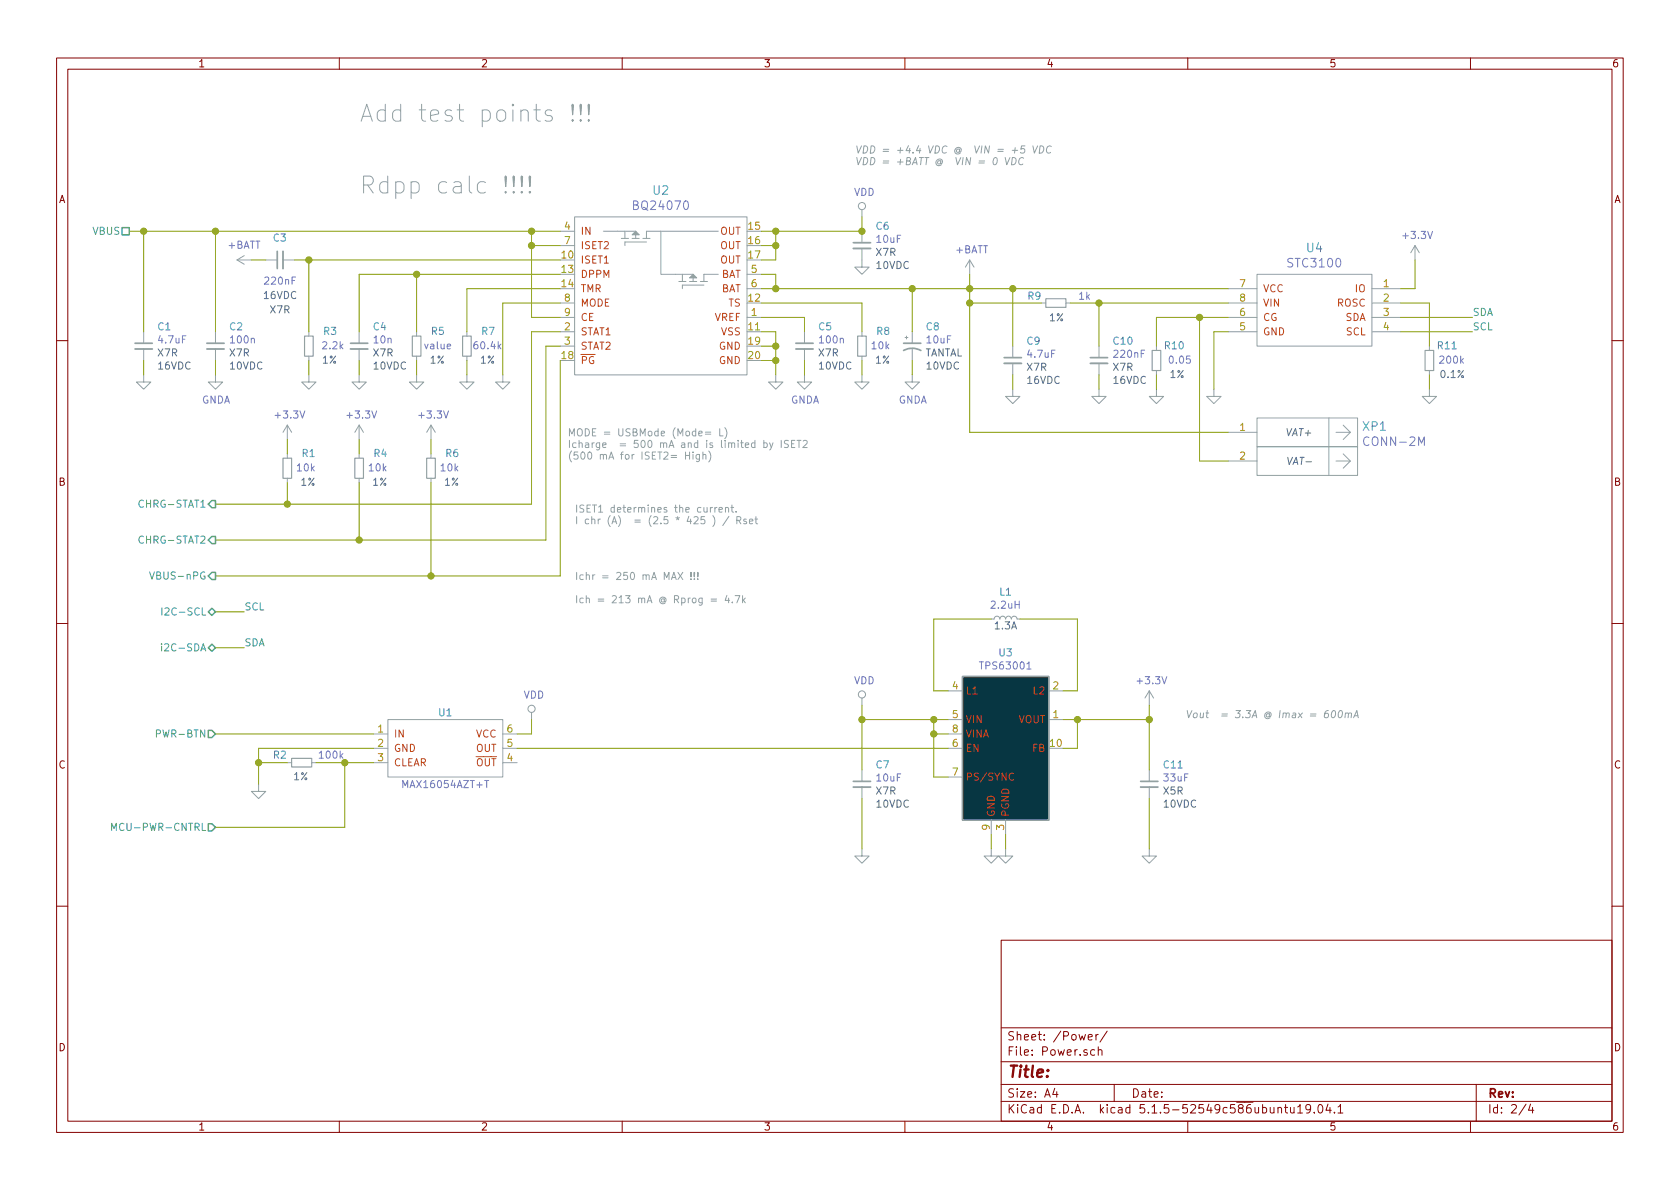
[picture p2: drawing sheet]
<svg xmlns="http://www.w3.org/2000/svg" width="297mm" height="210mm" viewBox="0 0 297 210" stroke-linecap="round" stroke-linejoin="round" font-family="sans-serif">
<g fill="none" stroke="#840000" stroke-width=".18">
<path d="M10 10.3h277v189.9h-277zM12 12.2h273v186.1h-273zM60 10.3v1.9M110 10.3v1.9M160 10.3v1.9M210 10.3v1.9M260 10.3v1.9M10 60.2h2M285 60.2h2M10 110.3h2M285 110.3h2M10 160.2h2"/>
<path d="M177 166.3h108v32h-108zM285 160.2h2M60 198.3v1.9M110 198.3v1.9M160 198.3v1.9M177 194.8h108M177 191.8h108M177 187.8h108M177 181.8h108M186.5 192.5l-.4 1h1M186.8 193v1M192.4 183.4l.7-.1v-.3l-.5-.1-.2 .2 .1 .7h.6"/>
<path d="M193.5 185.7l-.4-.1-.3 .3 .1 .6 .2 .1 .4-.1M193.8 182.9v1M194.2 185.7h.1a.37 .37 0 0 1 .5 .1v.8M194.2 182.9l-.4 .2v.1M194.2 185.1v1.5M195.8 182.3l-1.3 2M197 191.8v3M210 198.3v1.9M226 196l.2-.2 .3 .1 .1 .9M227.1 195.8h.6M227.3 195.3v1.3l.4 .2M228.2 195.8v.9l.4 .1 .2-.1"/>
<path d="M228.8 195.8v1M229.4 195.8l.5-.5v1.5M229.4 196.8h.9M231.7 196l-.1 .2a.48 .48 0 0 1-.7-.1v-.6a.48 .48 0 0 1 .7-.1v.1a1.19 1.19 0 0 1-.2 1.2l-.4 .1M232.4 196.7v.1M233.1 195.5l.3-.2a.8 .8 0 0 1 .5 .8 .8 .8 0 0 1-.5 .7l-.3-.1-.1-.4zM234.8 195.2l-.4 1.1h1M235.2 195.8v1M235.9 196.7v.1M236.6 195.8l.4-.5v1.5M236.6 196.8h.8M260 198.3v1.9"/>
<path d="M261 191.8v6.5M269.8 195.2l-1.2 2M270.6 195.2l-.3 1.1h.9M271 195.8v1"/>
</g>
<g fill="none" stroke="#93a1a1" stroke-width=".18">
<path d="M97.5 19.6l-.2-.2h-.5l-.3 .2-.1 .3 .1 .4 1 .3 .2 .2-.2 .5-.2 .1h-.6l-.3-.1M101.2 18.4v1.9l.2-1.7-.2-.2-.1 .2 .1 1.7M102.7 18.4v1.9l.1-1.7-.1-.2-.2 .2 .2 1.7M104.1 18.4v1.9l.1-1.7-.1-.2-.1 .2 .1 1.7M89.4 33.9l.1 .1-.1 .1-.1-.1 .1-.1v.2M89.4 31.1v1.9l.1-1.7-.1-.2-.1 .2 .1 1.7M90.8 33.9l.2 .1-.2 .1-.1-.1 .1-.1v.2M90.8 31.1v1.9l.2-1.7-.2-.2-.1 .2 .1 1.7M92.3 33.9l.1 .1-.1 .1-.2-.1 .2-.1v.2M92.3 31.1v1.9l.1-1.7-.1-.2-.2 .2 .2 1.7M93.7 33.9l.1 .1-.1 .1-.2-.1 .2-.1v.2M93.7 31.1v1.9l.1-1.7-.1-.2-.2 .2 .2 1.7"/>
<path d="M101.2 21.2l.2 .1-.2 .1-.1-.1 .1-.1v.2M101.6 38.3h30.5v28h-30.5zM102.7 21.2l.1 .1-.1 .1-.2-.1 .2-.1v.2M104.1 21.2l.1 .1-.1 .1-.1-.1 .1-.1v.2M152.4 37.1v1.2M177.7 27.9l.3 1.2 .6-1.2M179 27.9a.65 .65 0 0 1 .7 .7 .65 .65 0 0 1-.9 .5zM181 28a.61 .61 0 0 0-.9 .3 .61 .61 0 0 0 .5 .8l.2-.1M181.2 25.8h-.6l-.1 .6 .5-.1 .2 .2v.3l-.3 .3-.5-.2M182.6 25.8l.3 1.3 .6-1.3M183.9 25.8a.65 .65 0 0 1 .7 .7 .65 .65 0 0 1-.9 .6zM185.9 25.9a.61 .61 0 0 0-.9 .4 .61 .61 0 0 0 .5 .8l.3-.2"/>
<path d="M25.4 58.7v2M38.1 58.7v2M41.9 46h2.5M41.9 46l1.3 .7M43.2 45.2l-1.3 .8M47 46h2M50 46h2.1M54.6 58.7v.7M63.5 58.7v2M73.7 58.7v.7M82.5 58.7v.7M99.1 40.9h2.5"/>
<path d="M99.1 56.1h2.5M99.1 58.7h2.5M99.1 43.4h2.5M99.1 53.6h2.5M106.7 40.9h5.7v1.3M109.9 42.2h1.2M110.5 40.9v1.3M111.8 42.2h1.2M113.7 42.2h1.2M114.3 42.8h-3.8v.6M116.8 40.9v7.6h5.8v1.3M120 49.8h1.3"/>
<path d="M120.6 48.5v1.3M121.9 49.8h1.3M123.8 49.8h1.3M124.5 50.4h-3.9v.6M127 40.9h-12.7v1.3M127 48.5h-2.5v1.3M132.1 48.5h2.5M132.1 56.1h2.5M132.1 51h2.5M142.2 58.7v2M152.4 43.9v3.3h1.3l-1.3 1.3-1.3-1.3h1.3M152.4 40.9v2"/>
<path d="M152.4 58.7v.7M160 59.7h.5M160.3 59.4v.5M161.3 58.7v2M171.4 46l-.7 1.2M171.4 46v2.5M171.4 46l.8 1.2M184.1 53.6h.8M188.5 53.6h.7M217.2 56.1h5M217.2 58.7h5M217.2 51h5"/>
<path d="M217.2 53.6h5M222.2 48.5h20.4v12.7h-20.4zM242.6 56.1h5M242.6 58.7h5M242.6 51h5M242.6 53.6h5M250.2 43.4l-.8 1.3M250.2 43.4v2.6M250.2 43.4l.8 1.3M25.4 66.3v1.3h1.3l-1.3 1.2-1.3-1.2h1.3M25.4 61.7v2M38.1 66.3v1.3h1.3l-1.3 1.2-1.3-1.2h1.3"/>
<path d="M38.1 61.7v2M50.8 75.2l-.8 1.2M50.8 75.2v2.5M50.8 75.2l.8 1.2M54.6 66.3v1.3h1.3l-1.3 1.2-1.3-1.2h1.3M54.6 63v.7M63.5 66.3v1.3h1.3l-1.3 1.2-1.3-1.2h1.3M63.5 61.7v2M63.5 75.2v2.5M63.5 75.2l-.8 1.2M63.5 75.2l.8 1.2M73.7 66.3v1.3h1.2l-1.2 1.2-1.3-1.2h1.3"/>
<path d="M73.7 63v.7M76.2 75.2v2.5M76.2 75.2l-.8 1.2M76.2 75.2l.8 1.2M82.5 66.3v1.3h1.3l-1.3 1.2-1.2-1.2h1.2M82.5 63v.7M88.9 66.3v1.3h1.3l-1.3 1.2-1.3-1.2h1.3M99.1 61.2h2.5M121.9 79.9v1.3M124.3 79.9v1.3M124.7 76.4h1M124.7 76.8h1"/>
<path d="M125.3 79.8a1.4 1.4 0 0 1 0 1.9M127.3 75.8v1.3h.5M128.1 75.6a1.4 1.4 0 0 1 0 2M135.1 78.4l.3-.1 .3 .2-.2 .6h-.4M135.1 77.9v1.2M136.1 78.3l.3 .8M136.7 78.3l-.5 1.1-.1 .2M137.2 66.3v1.3h1.2l-1.2 1.2-1.3-1.2h1.3M138.1 77.9v1.2M139.4 77.9h-.5l-.2 .1 .1 .4 .5 .3 .1 .2-.2 .2h-.5M140 78.5h.4M140.5 77.9h-.5v1.2h.5"/>
<path d="M140.9 77.9h.7M141.3 77.9v1.2M142 78l.5-.1 .2 .3v.2l-.8 .7h.8M142.2 66.3v1.3h1.3l-1.3 1.2-1.2-1.2h1.2M142.2 61.7v2M152.4 66.3v1.3h1.3l-1.3 1.2-1.3-1.2h1.3M152.4 63v.7M161.3 66.3v1.3h1.3l-1.3 1.2-1.3-1.2h1.3M161.3 61.7v2M179.1 68.8v1.3h1.2l-1.2 1.3-1.3-1.3h1.3M179.1 61.2v2M179.1 64.3v2"/>
<path d="M194.3 68.8v1.3h1.3l-1.3 1.3-1.3-1.3h1.3M194.3 61.2v2M194.3 64.3v2M204.5 68.8v1.3h1.2l-1.2 1.3-1.3-1.3h1.3M204.5 61.2v.8M204.5 65.5v.8M214.6 68.8v1.3h1.3l-1.3 1.3-1.2-1.3h1.2M217.2 76.4h5M222.2 73.9h17.8v5.1h-17.8zM222.2 79h17.8v5.1h-17.8zM234.9 73.9v10.2M236.2 76.4h2.6"/>
<path d="M237.5 75.2l1.3 1.2-1.3 1.3M252.7 68.8v1.3h1.3l-1.3 1.3-1.2-1.3h1.2M252.7 61.2v.8M252.7 65.5v.8M50.8 80.3v.7M50.8 84.6v.7M63.5 80.3v.7M63.5 84.6v.7M76.2 80.3v.7M76.2 84.6v.7M121.2 80.5h.7M122.5 80.4v.8"/>
<path d="M123.7 80.4l-.1 1.1-.2 .1h-.3M123.7 80.4h-.4l-.2 .2 .1 .5h.5M124.3 80.5l.2-.1h.3v.8M126 89.7l-.4 .3M126 91.2a1.47 1.47 0 0 1 0 1.9M126.4 89.7v.9M126.8 89.7l-.4 .3M127.1 90.1l.6-.1v-.2l-.4-.1-.2 .2 .1 .6h.5M128.3 89.9l.1-.2 .4 .1v.8M128.3 89.7v.9M128.9 91.3l-1.1 1.6M129.2 89.7h.5"/>
<path d="M129.4 89.3v1.1l.3 .2M130.1 90.4v.2M130.3 92h.6v-.5l-.1-.1h-.5v1.2M130.6 92l.4 .6M132 91.8h-.4l-.1 .2v.1l.5 .2v.3h-.5M132.5 92.2l.6-.1-.1-.3h-.3l-.2 .2 .1 .6h.4M133.5 91.8h.5M133.7 91.4v1.1l.3 .1M217.2 81.5h5M236.2 81.5h2.6M237.5 80.3l1.3 1.2-1.3 1.3M118.7 102.5l.5-1.3 .4 1.3"/>
<path d="M118.8 102.1h.7M119.9 101.2l.8 1.3M120.7 101.2l-.8 1.3M122.2 102.4v.1M122.2 101.2v.8M122.8 102.4v.1M122.8 101.2v.8M123.4 102.4v.1M123.4 101.2v.8M125.7 105.9h1M125.7 106.3h1M128.5 105.3l-.3 .9h.8"/>
<path d="M128.8 105.8v.8M129.5 106.5v.1M130 105.3h.8l-.5 1.3M131.3 105.3v1.3M131.4 106.1l.4 .5M131.8 105.8l-.5 .4M175.3 109.5h.5l.1-.4 .3-.1 .4 .1 .2 .4 .1-.4 .3-.1 .4 .1 .2 .4 .1-.4 .3-.1 .4 .1 .2 .4 .1-.4 .3-.1 .5 .1 .1 .4h.5M45.7 138.7v1.2h1.3l-1.3 1.3-1.3-1.3h1.3M50.8 134.9h.8M55.1 134.9h.8M66 134.9h2.6M66 132.3h2.6"/>
<path d="M66 129.8h2.6M68.6 127.2h20.3v10.2h-20.3zM88.9 134.9h2.5M88.9 132.3h2.5M88.9 129.8h2.5M94 126v1.2M152.4 123.4v1.3M152.4 136.1v2.1M152.4 139.2v2M167.6 127.2h2.6M167.6 122.2h2.6M167.6 132.3h2.6"/>
<path d="M167.6 137.4h2.6M167.6 129.8h2.6M185.4 127.2h2.6M185.4 122.2h2.6M203.2 122.2l-.8 1.2M203.2 122.2v2.5M203.2 136.1v2.1M203.2 139.2v2M203.2 122.2l.8 1.2M234.9 125.6l-.4 .1a1.04 1.04 0 0 0-.3 1.2h.5l.2-.5-.2-.3h-.3l-.2 .3M235.6 125.8l.2-.2a.68 .68 0 0 1 .4 .7 .68 .68 0 0 1-.6 .6l-.1-.1-.1-.4zM236.8 125.8l.3-.2a.75 .75 0 0 1-.3 1.3l-.2-.5z"/>
<path d="M237.9 126.2l.2-.1h.3v.8M237.9 126.1l-.1 .8M238.4 126.3l.2-.2h.3v.8M239.3 126.9l.6-1.3 .3 1.3M239.5 126.6h.6M152.4 150.1v1.3h1.3l-1.3 1.2-1.3-1.2h1.3M175.3 150.1v1.3h1.2l-1.2 1.2-1.3-1.2h1.3M175.3 145v2.6M177.8 150.1v1.3h1.3l-1.3 1.2-1.3-1.2h1.3M177.8 145v2.6M203.2 150.1v1.3h1.3l-1.3 1.2-1.3-1.2h1.3"/>
<circle cx="152.4" cy="36.4" r=".63"/>
<circle cx="94" cy="125.3" r=".63"/>
<circle cx="152.4" cy="122.8" r=".63"/>
</g>
<path d="M50 44.4v3.1M150.9 43.9h3M23.9 61.7h3M36.6 61.7h3M62 61.7h3M140.7 61.7h3.1M177.5 64.3h3.1M192.8 64.3h3M150.9 139.2h3M201.7 139.2h3" fill="none" stroke="#93a1a1" stroke-width=".33"/>
<path d="M49 44.4v3.1M150.9 42.9h3M23.9 60.7h3M36.6 60.7h3M62 60.7h3M140.7 60.7h3.1M159.8 62a3.2 3.2 0 0 1 3 0M159.8 60.7h3M177.5 63.2h3.1M192.8 63.2h3M150.9 138.2h3M201.7 138.2h3" fill="none" stroke="#93a1a1" stroke-width=".3"/>
<g fill="#93a1a1" stroke="#93a1a1" stroke-width=".18">
<path d="M111.8 41.5l.6-.6 .6 .6z"/>
<path d="M122.6 48.5l.6 .6h-1.3z"/>
</g>
<path d="M53.8 59.4h1.6v3.6h-1.6zM72.9 59.4h1.5v3.6h-1.5zM81.8 59.4h1.5v3.6h-1.5zM151.6 59.4h1.6v3.6h-1.6zM184.9 52.8h3.6v1.6h-3.6zM203.7 62h1.5v3.5h-1.5zM252 62h1.5v3.5h-1.5zM50 81h1.6v3.6h-1.6zM62.7 81h1.6v3.6h-1.6zM75.4 81h1.6v3.6h-1.6zM51.6 134.1h3.5v1.5h-3.5z" fill="none" stroke="#93a1a1" stroke-width=".2"/>
<path d="M170.2 119.6h15.2v25.4h-15.2z" fill="#073642" stroke="#073642" stroke-width=".18"/>
<path d="M170.2 119.6h15.2v25.4h-15.2z" fill="none" stroke="#93a1a1" stroke-width=".25"/>
<path d="M179.2 136.8a.6 .6 0 0 0-.8 .4 .6 .6 0 0 0 .6 .8l.2-.2" fill="none" stroke="#cb4b16" stroke-width=".18"/>
<path d="M181.6 118.3h.7M85.7 138h.7" fill="none" stroke="#6c71c4" stroke-width=".18"/>
<g fill="none" stroke="#859900" stroke-width=".18">
<path d="M152.4 38.3v2.6h-17.8M22.9 40.9h76.2M25.4 40.9v17.8M38.1 40.9v17.8M44.4 46h2.6M52.1 46h47M54.6 46v12.7M73.7 48.5v10.2M94 40.9v15.2h5.1M94 43.4h5.1M99.1 58.7h-5.1v30.4h-55.9M99.1 48.5h-35.6v10.2"/>
<path d="M99.1 53.6h-10.2v12.7M99.1 51h-16.6v7.7M134.6 53.6h17.8v5.1M134.6 43.4h2.6M134.6 48.5h2.6v2.5M134.6 58.7h2.6v7.6M134.6 56.1h7.6v2.6M134.6 51h82.6M137.2 40.9v5.1h-2.6M161.3 51v7.7M171.4 53.6h12.7M171.4 48.5v27.9h45.8"/>
<path d="M179.1 51v10.2M189.2 53.6h28M194.3 53.6v7.6M212.1 56.1v25.4h5.1M217.2 58.7h-2.6v10.1M217.2 56.1h-12.7v5.1M247.6 53.6h5.1v7.6M247.6 58.7h12.7M247.6 56.1h12.7M250.2 46v5h-2.6M25.4 63.7v2.6M38.1 63.7v2.6"/>
<path d="M50.8 77.7v2.6M54.6 63.7v2.6M63.5 63.7v2.6M63.5 77.7v2.6M73.7 63.7v2.6M76.2 77.7v2.6M82.5 63.7v2.6M99.1 63.7v38.1h-61M99.1 61.2h-2.6v34.3h-58.4M134.6 61.2h2.6M134.6 63.7h2.6M142.2 63.7v2.6"/>
<path d="M152.4 63.7v2.6M161.3 63.7v2.6M179.1 66.3v2.5M194.3 66.3v2.5M204.5 66.3v2.5M252.7 66.3v2.5M50.8 85.3v3.8M63.5 85.3v10.2M76.2 85.3v16.5M38.1 114.5h5.1M38.1 108.2h5.1M175.3 109.5h-10.2v12.7h2.5"/>
<path d="M180.3 109.5h10.2v12.7h-2.5M38.1 129.8h27.9M45.7 134.9h5.1M55.9 134.9h10.1M61 134.9v11.4h-22.9M66 132.3h-20.3v6.4M91.4 132.3h76.2M94 127.2v2.6h-2.6M152.4 124.7v11.4M152.4 127.2h15.2M165.1 129.8h2.5M165.1 127.2v10.2h2.5"/>
<path d="M188 127.2h15.2M190.5 127.2v5.1h-2.5M203.2 124.7v11.4M152.4 141.2v8.9M175.3 147.6v2.5M177.8 147.6v2.5M203.2 141.2v8.9"/>
</g>
<path d="M25.3 94.9a.6 .6 0 0 0-.8 .4 .6 .6 0 0 0 .6 .8l.2-.2M25.3 88.6a.6 .6 0 0 0-.8 .4 .6 .6 0 0 0 .6 .7l.2-.1M26.4 101.1l.5 1.3 .4-1.3M28.6 113.8v.2M28.6 114.3v.8M28.6 107.5v1.3M29.2 107.6l.4-.1 .2 .1 .1 .2-.1 .2-.7 .8h.8M27.7 129.7h.6v-.5l-.2-.1h-.4v1.2M19.7 146.9v-1.3l.5 .9 .4-.9v1.3" fill="none" stroke="#2aa198" stroke-width=".18"/>
<path d="M21.6 40.3h1.3v1.2h-1.3zM36.8 95.5l.7-.6h.6v1.2h-.6zM37.5 88.5h.6v1.3h-.6l-.7-.7zM36.8 108.2l.7-.6 .6 .6-.6 .6zM36.8 114.5l.7-.6 .6 .6-.6 .7zM37.5 101.2h.6v1.3h-.6l-.7-.7zM36.8 129.2h.7l.6 .6-.6 .6h-.7zM36.8 145.7h.7l.6 .6-.6 .6h-.7z" fill="none" stroke="#2aa198" stroke-width=".25"/>
<g fill="#859900" stroke="#859900" stroke-width=".25">
<circle cx="165.1" cy="127.2" r=".51"/>
<circle cx="179.1" cy="51" r=".51"/>
<circle cx="137.2" cy="61.2" r=".51"/>
<circle cx="203.2" cy="127.2" r=".51"/>
<circle cx="161.3" cy="51" r=".51"/>
<circle cx="137.2" cy="43.4" r=".51"/>
<circle cx="50.8" cy="89.1" r=".51"/>
<circle cx="152.4" cy="127.2" r=".51"/>
<circle cx="45.7" cy="134.9" r=".51"/>
<circle cx="63.5" cy="95.5" r=".51"/>
<circle cx="61" cy="134.9" r=".51"/>
<circle cx="165.1" cy="129.8" r=".51"/>
<circle cx="76.2" cy="101.8" r=".51"/>
<circle cx="73.7" cy="48.5" r=".51"/>
<circle cx="212.1" cy="56.1" r=".51"/>
<circle cx="25.4" cy="40.9" r=".51"/>
<circle cx="152.4" cy="40.9" r=".51"/>
<circle cx="137.2" cy="51" r=".51"/>
<circle cx="171.5" cy="51" r=".51"/>
<circle cx="54.6" cy="46" r=".51"/>
<circle cx="137.2" cy="40.9" r=".51"/>
<circle cx="94" cy="40.9" r=".51"/>
<circle cx="194.3" cy="53.6" r=".51"/>
<circle cx="171.5" cy="53.6" r=".51"/>
<circle cx="190.5" cy="127.2" r=".51"/>
<circle cx="137.2" cy="63.7" r=".51"/>
<circle cx="38.1" cy="40.9" r=".51"/>
<circle cx="94" cy="43.4" r=".51"/>
</g>
<g font-size="4.2" fill="#93a1a1">
<text x="63.5" y="21.6">Add test points !!!</text>
<text x="63.5" y="34.3">Rdpp calc !!!!</text>
</g>
<text font-size="2.8" fill="#840000" x="178" y="190.5">Title:</text>
<g font-size="2.1" fill="#268bd2">
<text x="115.5" y="34.4">U2</text>
<text x="231.1" y="44.6">U4</text>
<text x="241" y="76.2">XP1</text>
</g>
<g font-size="2.1" fill="#6c71c4">
<text x="112.3" y="37.1">BQ24070</text>
<text x="227.9" y="47.3">STC3100</text>
<text x="241.6" y="78.9">CONN-2M</text>
</g>
<g font-size="2.1" fill="#840000">
<text x="178" y="184">Sheet: /Power/</text>
<text x="178" y="186.7">File: Power.sch</text>
<text x="178" y="196.9">KiCad E.D.A. kicad 5.1.5-52549c586ubuntu19.04.1</text>
<text x="178" y="194.1">Size: A4</text>
<text x="200" y="194.1">Date:</text>
<text x="263" y="194.1">Rev:</text>
<text x="263" y="196.9">Id: 2/4</text>
</g>
<g font-size="1.8" fill="#840000">
<text x="35" y="11.9">1</text>
<text x="85" y="11.9">2</text>
<text x="135" y="11.9">3</text>
<text x="185" y="11.9">4</text>
<text x="235" y="11.9">5</text>
<text x="285" y="11.9">6</text>
<text x="10.4" y="35.9">A</text>
<text x="285.4" y="35.9">A</text>
<text x="10.4" y="85.9">B</text>
<text x="285.4" y="85.9">B</text>
<text x="10.4" y="135.9">C</text>
<text x="285.4" y="135.9">C</text>
<text x="10.4" y="185.9">D</text>
<text x="285.4" y="185.9">D</text>
<text x="35" y="199.9">1</text>
<text x="85" y="199.9">2</text>
<text x="135" y="199.9">3</text>
<text x="185" y="199.9">4</text>
<text x="235" y="199.9">5</text>
<text x="285" y="199.9">6</text>
</g>
<g font-size="1.8" fill="#93a1a1">
<text x="151.1" y="27.1">VDD = +4.4 VDC @ VIN = +5 VDC</text>
<text x="151.1" y="29.2">VDD = +BATT @ VIN = 0 VDC</text>
<text x="100.3" y="77.2">MODE = USBMode (Mode= L)</text>
<text x="100.3" y="79.2">Icharge = 500 mA and is limited by ISET2</text>
<text x="100.3" y="81.3">(500 mA for ISET2= High)</text>
<text x="101.6" y="90.6">ISET1 determines the current.</text>
<text x="101.6" y="92.7">I chr (A) = (2.5 * 425 ) / Rset</text>
<text x="101.6" y="102.6">Ichr = 250 mA MAX !!!</text>
<text x="101.6" y="106.7">Ich = 213 mA @ Rprog = 4.7k</text>
<text x="209.5" y="127">Vout = 3.3A @ Imax = 600mA</text>
</g>
<g font-size="1.8" fill="#6c71c4">
<text x="151" y="34.6">VDD</text>
<text x="40.3" y="44">+BATT</text>
<text x="155.1" y="42.9">10uF</text>
<text x="169" y="44.8">+BATT</text>
<text x="248.2" y="42.3">+3.3V</text>
<text x="47" y="50.3">220nF</text>
<text x="190.8" y="53">1k</text>
<text x="28.1" y="60.7">4.7uF</text>
<text x="40.9" y="60.7">100n</text>
<text x="57.1" y="61.8">2.2k</text>
<text x="66.2" y="60.7">10n</text>
<text x="75.2" y="61.8">value</text>
<text x="84" y="61.8">60.4k</text>
<text x="145" y="60.7">100n</text>
<text x="154.2" y="61.8">10k</text>
<text x="163.9" y="60.7">10uF</text>
<text x="181.8" y="63.3">4.7uF</text>
<text x="197.1" y="63.3">220nF</text>
<text x="206.9" y="64.3">0.05</text>
<text x="254.7" y="64.3">200k</text>
<text x="35.6" y="71.4">GNDA</text>
<text x="139.8" y="71.4">GNDA</text>
<text x="158.8" y="71.4">GNDA</text>
<text x="48.8" y="74">+3.3V</text>
<text x="61.5" y="74">+3.3V</text>
<text x="74.2" y="74">+3.3V</text>
<text x="52.6" y="83.4">10k</text>
<text x="65.3" y="83.4">10k</text>
<text x="78" y="83.4">10k</text>
<text x="175.4" y="107.6">2.2uH</text>
<text x="173.6" y="118.4">TPS63001</text>
<text x="92.6" y="123.5">VDD</text>
<text x="151" y="121">VDD</text>
<text x="201.2" y="121">+3.3V</text>
<text x="56.6" y="134.2">100k</text>
<text x="71.6" y="139.4">MAX16054AZT+T</text>
<text x="155.1" y="138.2">10uF</text>
<text x="205.9" y="138.2">33uF</text>
</g>
<g font-size="1.8" fill="#2aa198">
<text x="16.4" y="41.5">VBUS</text>
<text x="260.3" y="55.9">SDA</text>
<text x="260.3" y="58.4">SCL</text>
<text x="25.2" y="89.8">CHRG-STAT1</text>
<text x="25.2" y="96.1">CHRG-STAT2</text>
<text x="27.4" y="102.5">VBUS-nPG</text>
<text x="43.2" y="107.9">SCL</text>
<text x="29.7" y="108.8">I2C-SCL</text>
<text x="29.5" y="115.2">i2C-SDA</text>
<text x="43.2" y="114.3">SDA</text>
<text x="28.2" y="130.4">PWR-BTN</text>
<text x="21.3" y="146.9">MCU-PWR-CNTRL</text>
</g>
<g font-size="1.8" fill="#b58900">
<text x="99.8" y="40.6">4</text>
<text x="132.4" y="40.6">15</text>
<text x="99.4" y="45.7">10</text>
<text x="99.8" y="43.2">7</text>
<text x="132.4" y="43.2">16</text>
<text x="132.4" y="45.7">17</text>
<text x="99.4" y="48.3">13</text>
<text x="99.4" y="50.8">14</text>
<text x="99.8" y="53.3">8</text>
<text x="132.4" y="53.3">12</text>
<text x="132.9" y="48.3">5</text>
<text x="132.9" y="50.8">6</text>
<text x="219.2" y="50.8">7</text>
<text x="219.2" y="53.3">8</text>
<text x="244.6" y="50.8">1</text>
<text x="244.6" y="53.3">2</text>
<text x="99.8" y="58.4">2</text>
<text x="99.8" y="55.9">9</text>
<text x="132.4" y="58.4">11</text>
<text x="132.9" y="55.9">1</text>
<text x="219.2" y="58.4">5</text>
<text x="219.2" y="55.9">6</text>
<text x="244.6" y="55.9">3</text>
<text x="244.6" y="58.4">4</text>
<text x="99.4" y="63.5">18</text>
<text x="99.8" y="61">3</text>
<text x="132.4" y="61">19</text>
<text x="132.4" y="63.5">20</text>
<text x="219.2" y="76.2">1</text>
<text x="219.2" y="81.3">2</text>
<text x="168.4" y="121.9">4</text>
<text x="186.2" y="121.9">2</text>
<text x="66.8" y="129.5">1</text>
<text x="89.7" y="129.5">6</text>
<text x="168.4" y="127">5</text>
<text x="168.4" y="129.5">8</text>
<text x="186.2" y="127">1</text>
<text x="66.8" y="132.1">2</text>
<text x="66.8" y="134.6">3</text>
<text x="89.7" y="134.6">4</text>
<text x="89.7" y="132.1">5</text>
<text x="168.4" y="132.1">6</text>
<text x="168.4" y="137.2">7</text>
<text x="185.7" y="132.1">10</text>
<text x="175" y="146.8" transform="rotate(-90 175 146.8)">9</text>
<text x="177.5" y="146.8" transform="rotate(-90 177.5 146.8)">3</text>
</g>
<g font-size="1.8" fill="#cb4b16">
<text x="102.6" y="41.5">IN</text>
<text x="127.3" y="41.5">OUT</text>
<text x="102.6" y="46.6">ISET1</text>
<text x="102.6" y="44.1">ISET2</text>
<text x="127.3" y="44.1">OUT</text>
<text x="127.3" y="46.6">OUT</text>
<text x="102.6" y="49.1">DPPM</text>
<text x="102.6" y="51.7">TMR</text>
<text x="127.4" y="49.1">BAT</text>
<text x="127.4" y="51.7">BAT</text>
<text x="223.3" y="51.7">VCC</text>
<text x="239.7" y="51.7">IO</text>
<text x="102.6" y="59.3">STAT1</text>
<text x="102.6" y="54.2">MODE</text>
<text x="102.6" y="56.8">CE</text>
<text x="126.3" y="56.8">VREF</text>
<text x="127.5" y="59.3">VSS</text>
<text x="128.8" y="54.2">TS</text>
<text x="223.3" y="59.3">GND</text>
<text x="223.3" y="56.8">CG</text>
<text x="223.3" y="54.2">VIN</text>
<text x="236.4" y="54.2">ROSC</text>
<text x="237.8" y="56.8">SDA</text>
<text x="238" y="59.3">SCL</text>
<text x="102.6" y="64.4">PG</text>
<text x="102.6" y="61.8">STAT2</text>
<text x="127.1" y="61.8">GND</text>
<text x="127.1" y="64.4">GND</text>
<text x="170.7" y="122.8">L1</text>
<text x="182.9" y="122.8">L2</text>
<text x="69.6" y="130.4">IN</text>
<text x="84.2" y="130.4">VCC</text>
<text x="170.7" y="127.9">VIN</text>
<text x="170.7" y="130.4">VINA</text>
<text x="180" y="127.9">VOUT</text>
<text x="69.6" y="133">GND</text>
<text x="69.6" y="135.5">CLEAR</text>
<text x="84.2" y="135.5">OUT</text>
<text x="84.2" y="133">OUT</text>
<text x="170.7" y="133">EN</text>
<text x="182.5" y="133">FB</text>
<text x="170.7" y="138">PS/SYNC</text>
<text x="175.9" y="144.5" transform="rotate(-90 175.9 144.5)">GND</text>
<text x="178.4" y="144.5" transform="rotate(-90 178.4 144.5)">PGND</text>
</g>
<g font-size="1.8" fill="#268bd2">
<text x="154.9" y="40.6">C6</text>
<text x="48.4" y="42.7">C3</text>
<text x="181.8" y="53">R9</text>
<text x="27.9" y="58.4">C1</text>
<text x="40.6" y="58.4">C2</text>
<text x="57.3" y="59.2">R3</text>
<text x="66" y="58.4">C4</text>
<text x="76.3" y="59.2">R5</text>
<text x="85.2" y="59.2">R7</text>
<text x="144.8" y="58.4">C5</text>
<text x="155" y="59.2">R8</text>
<text x="163.8" y="58.4">C8</text>
<text x="181.6" y="61">C9</text>
<text x="196.9" y="61">C10</text>
<text x="206" y="61.8">R10</text>
<text x="254.3" y="61.8">R11</text>
<text x="53.4" y="80.8">R1</text>
<text x="66.1" y="80.8">R4</text>
<text x="78.8" y="80.8">R6</text>
<text x="176.8" y="105.3">L1</text>
<text x="176.7" y="116.1">U3</text>
<text x="77.6" y="126.7">U1</text>
<text x="48.4" y="134.2">R2</text>
<text x="154.9" y="135.9">C7</text>
<text x="205.8" y="135.9">C11</text>
</g>
<g font-size="1.8" fill="#586e75">
<text x="154.9" y="45.3">X7R</text>
<text x="155" y="47.6">10VDC</text>
<text x="46.7" y="52.9">16VDC</text>
<text x="47.8" y="55.4">X7R</text>
<text x="185.5" y="56.8">1%</text>
<text x="27.9" y="63">X7R</text>
<text x="28" y="65.3">16VDC</text>
<text x="40.6" y="63">X7R</text>
<text x="40.7" y="65.3">10VDC</text>
<text x="57" y="64.3">1%</text>
<text x="66" y="63">X7R</text>
<text x="66.1" y="65.3">10VDC</text>
<text x="76" y="64.3">1%</text>
<text x="84.9" y="64.3">1%</text>
<text x="144.8" y="63">X7R</text>
<text x="144.8" y="65.3">10VDC</text>
<text x="154.8" y="64.3">1%</text>
<text x="163.4" y="63">TANTAL</text>
<text x="163.9" y="65.3">10VDC</text>
<text x="181.6" y="65.6">X7R</text>
<text x="196.8" y="65.6">X7R</text>
<text x="181.7" y="67.9">16VDC</text>
<text x="196.9" y="67.9">16VDC</text>
<text x="206.9" y="66.8">1%</text>
<text x="254.8" y="66.8">0.1%</text>
<text x="227.5" y="77.1">VAT+</text>
<text x="227.8" y="82.2">VAT-</text>
<text x="53.2" y="85.9">1%</text>
<text x="65.9" y="85.9">1%</text>
<text x="78.6" y="85.9">1%</text>
<text x="175.9" y="111.3">1.3A</text>
<text x="51.9" y="138">1%</text>
<text x="154.9" y="140.5">X7R</text>
<text x="155" y="142.8">10VDC</text>
<text x="205.7" y="140.5">X5R</text>
<text x="205.8" y="142.8">10VDC</text>
</g>
</svg>
